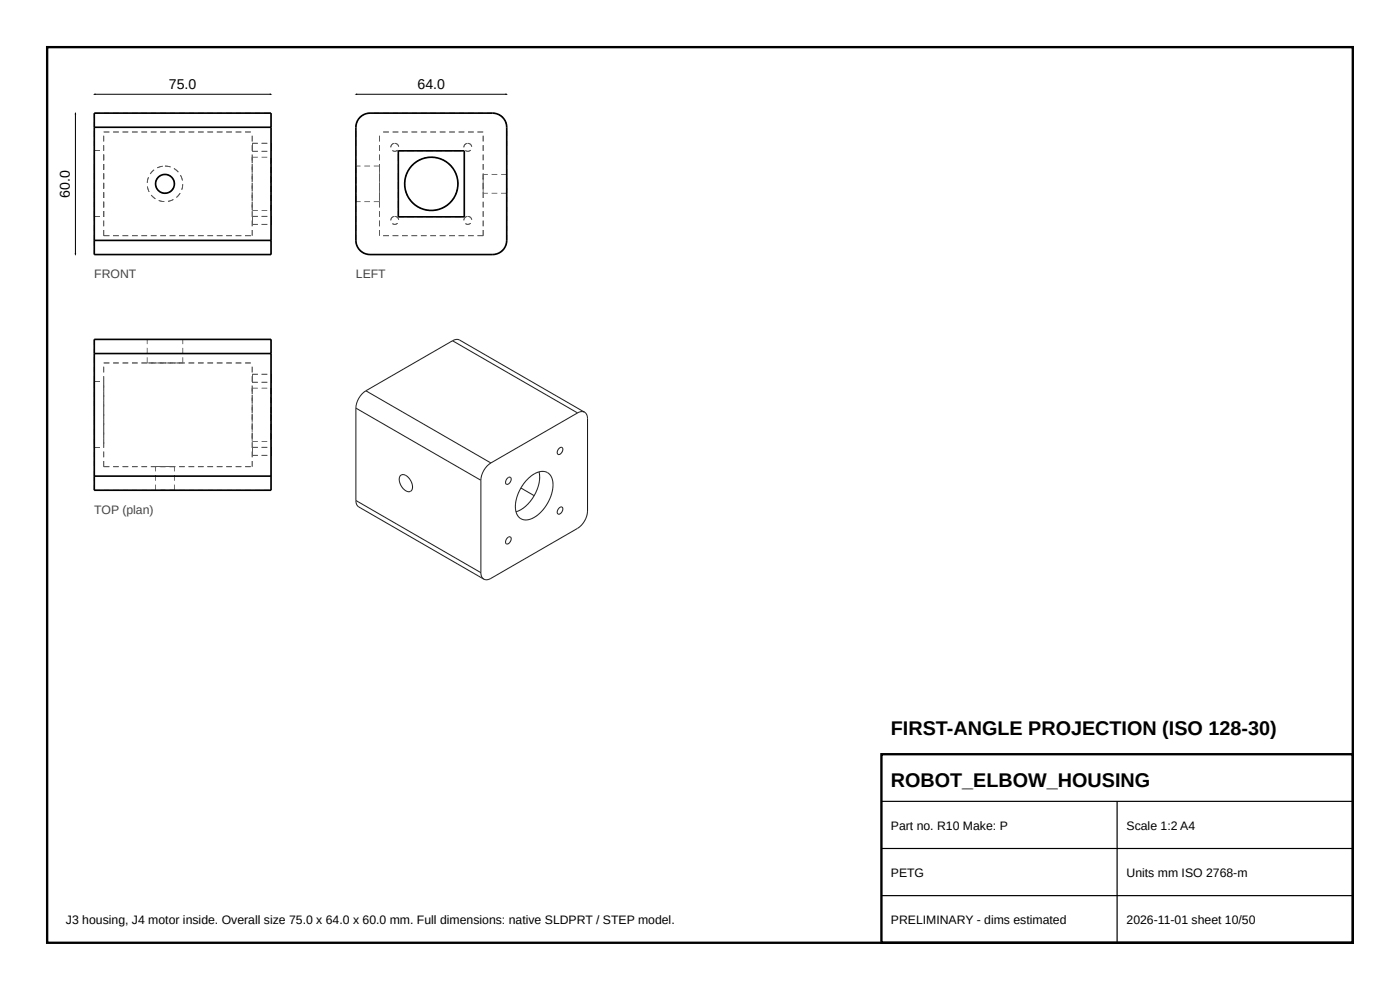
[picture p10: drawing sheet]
<svg xmlns="http://www.w3.org/2000/svg" width="297mm" height="210mm" viewBox="0 0 297 210" stroke-linecap="round" stroke-linejoin="round" font-family="sans-serif">
<path d="M10 10h277v190h-277zM187 160h100v40h-100z" fill="none" stroke="#000" stroke-width=".5"/>
<path d="M187 170h100M187 180h100M237 170v30M187 190h100" fill="none" stroke="#000" stroke-width=".25"/>
<g fill="#555">
<path d="M20 45.9h1.2v.2h-1.2z"/>
<path d="M20 31.9h1.2v.2h-1.2z"/>
<path d="M57.4 45.9h.2v1.2h-.2z"/>
<path d="M57.4 46.4h.2v1.2h-.2z"/>
<path d="M57.4 30.4h.2v1.2h-.2z"/>
<path d="M57.4 30.9h.2v1.2h-.2z"/>
<path d="M53.4 45.9h.2v1.2h-.2z"/>
<path d="M53.4 46.4h.2v1.2h-.2z"/>
<path d="M53.4 30.4h.2v1.2h-.2z"/>
<path d="M53.4 30.9h.2v1.2h-.2z"/>
<path d="M19.9 51h.2v1.2h-.2zM19.9 53h.2v1h-.2z"/>
<path d="M19.9 25.8h.2v1.2h-.2zM19.9 24h.2v1h-.2z"/>
<path d="M19.9 49.8h.2v1.2h-.2zM19.9 47.8h.2v1.2h-.2zM19.9 45.8h.2v1.2h-.2zM19.9 43.8h.2v1.2h-.2zM19.9 41.8h.2v1.2h-.2zM19.9 39.8h.2v1.2h-.2zM19.9 37.8h.2v1.2h-.2zM19.9 35.8h.2v1.2h-.2zM19.9 33.8h.2v1.2h-.2zM19.9 31.8h.2v1.2h-.2zM19.9 29.8h.2v1.2h-.2zM19.9 27.8h.2v1.2h-.2z"/>
<path d="M19.9 44.8h.2v1.2h-.2zM19.9 42.8h.2v1.2h-.2zM19.9 40.8h.2v1.2h-.2zM19.9 38.8h.2v1.2h-.2zM19.9 36.8h.2v1.2h-.2zM19.9 34.8h.2v1.2h-.2zM19.9 32.8h.2v1.2h-.2z"/>
<path d="M19.9 44.8h.2v1.2h-.2zM19.9 42.8h.2v1.2h-.2zM19.9 40.8h.2v1.2h-.2zM19.9 38.8h.2v1.2h-.2zM19.9 36.8h.2v1.2h-.2zM19.9 34.8h.2v1.2h-.2zM19.9 32.8h.2v1.2h-.2z"/>
<path d="M20 53.9h1.2v.2h-1.2zM22 53.9h1.2v.2h-1.2zM24 53.9h1.2v.2h-1.2zM26 53.9h1.2v.2h-1.2zM28 53.9h1.2v.2h-1.2zM30 53.9h1.2v.2h-1.2zM32 53.9h1.2v.2h-1.2zM34 53.9h1.2v.2h-1.2zM36 53.9h1.2v.2h-1.2zM38 53.9h1.2v.2h-1.2zM40 53.9h1.2v.2h-1.2zM42 53.9h1.2v.2h-1.2zM44 53.9h1.2v.2h-1.2zM46 53.9h1.2v.2h-1.2zM48 53.9h1.2v.2h-1.2zM50 53.9h1.2v.2h-1.2zM52 53.9h1.2v.2h-1.2zM54 53.9h1.2v.2h-1.2zM56 53.9h1.2v.2h-1.2z"/>
<path d="M20 23.9h1.2v.2h-1.2zM22 23.9h1.2v.2h-1.2zM24 23.9h1.2v.2h-1.2zM26 23.9h1.2v.2h-1.2zM28 23.9h1.2v.2h-1.2zM30 23.9h1.2v.2h-1.2zM32 23.9h1.2v.2h-1.2zM34 23.9h1.2v.2h-1.2zM36 23.9h1.2v.2h-1.2zM38 23.9h1.2v.2h-1.2zM40 23.9h1.2v.2h-1.2zM42 23.9h1.2v.2h-1.2zM44 23.9h1.2v.2h-1.2zM46 23.9h1.2v.2h-1.2zM48 23.9h1.2v.2h-1.2zM50 23.9h1.2v.2h-1.2zM52 23.9h1.2v.2h-1.2zM54 23.9h1.2v.2h-1.2zM56 23.9h1.2v.2h-1.2z"/>
<path d="M57.4 51h.2v1.2h-.2zM57.4 53h.2v1h-.2z"/>
<path d="M57.4 25.8h.2v1.2h-.2zM57.4 24h.2v1h-.2z"/>
<path d="M57.4 49.8h.2v1.2h-.2zM57.4 47.8h.2v1.2h-.2zM57.4 45.8h.2v1.2h-.2zM57.4 43.8h.2v1.2h-.2zM57.4 41.8h.2v1.2h-.2zM57.4 39.8h.2v1.2h-.2zM57.4 37.8h.2v1.2h-.2zM57.4 35.8h.2v1.2h-.2zM57.4 33.8h.2v1.2h-.2zM57.4 31.8h.2v1.2h-.2zM57.4 29.8h.2v1.2h-.2zM57.4 27.8h.2v1.2h-.2z"/>
<path d="M35 35.1l1.2 .2-.1 .2-.6-.2h-.5zM36.9 35.7l1 .7-.1 .2-.3-.5-.6-.3zM38.2 37.2l.2-.1 .4 1.2h-.2v-.4zM38.7 39.1h.2l-.3 1.2-.1-.1 .2-.7zM38.1 40.9l.2 .2-.8 .9-.1-.2 .5-.3zM35.6 42.6h.5l.6-.4 .1 .2-1.1 .4zM33.7 42.4l.8 .3h.4l-.1 .2-.9-.2-.2-.1zM32 41.4l.1-.1 .4 .6 .5 .2-.1 .2zM31.2 39.6h.2v.5l.3 .6-.1 .1zM31.4 37.6h.2l-.2 .3-.1 .9h-.1zM32.1 36.5l.5-.5 .1 .1-.6 .4-.2 .5-.1-.2zM33.3 35.5l1.2-.3v.1l-.6 .1-.5 .3z"/>
<path d="M21.9 44.8h.2v1.2h-.2zM21.9 42.8h.2v1.2h-.2zM21.9 40.8h.2v1.2h-.2zM21.9 38.8h.2v1.2h-.2zM21.9 36.8h.2v1.2h-.2zM21.9 34.8h.2v1.2h-.2zM21.9 32.8h.2v1.2h-.2z"/>
<path d="M21.9 44.8h.2v1.2h-.2zM21.9 42.8h.2v1.2h-.2zM21.9 40.8h.2v1.2h-.2zM21.9 38.8h.2v1.2h-.2zM21.9 36.8h.2v1.2h-.2zM21.9 34.8h.2v1.2h-.2zM21.9 32.8h.2v1.2h-.2z"/>
<path d="M57.4 33.3h.2v1.2h-.2zM57.4 35.3h.2v1.2h-.2zM57.4 37.3h.2v1.2h-.2zM57.4 39.3h.2v1.2h-.2zM57.4 41.3h.2v1.2h-.2zM57.4 43.3h.2v1.2h-.2z"/>
<path d="M57.4 43.4h.2v1.2h-.2zM57.4 41.4h.2v1.2h-.2zM57.4 39.4h.2v1.2h-.2zM57.4 37.4h.2v1.2h-.2zM57.4 35.4h.2v1.2h-.2zM57.4 33.4h.2v1.2h-.2z"/>
<path d="M35 36.9l1.2 .4-.1 .1-.3-.2-.8-.1zM36.6 38l.2-.1 .1 .3 .2 .9h-.2l.1-.5zM36.7 39.8l.2 .1-.2 .3-.6 .6-.1-.2 .4-.2zM34.2 40.7l.4 .3 .7-.1v.2l-1.1-.2h-.1zM32.9 39.2h.2l.1 .6 .4 .4-.2 .1zM33.5 37.5l.2-.1 .1 .1-.5 .4-.1 .5h-.2zM34.4 37l.6-.1v.2l-.4-.1-.1 .2z"/>
<path d="M35 35.1l1.2 .2-.1 .2-.6-.2h-.5zM36.9 35.7l1 .7-.1 .2-.3-.5-.6-.3zM38.2 37.2l.2-.1 .4 1.2h-.2v-.4zM38.7 39.1h.2l-.3 1.2-.1-.1 .2-.7zM38.1 40.9l.2 .2-.8 .9-.1-.2 .5-.3zM35.6 42.6h.5l.6-.4 .1 .2-1.1 .4zM33.7 42.4l.8 .3h.4l-.1 .2-.9-.2-.2-.1zM32 41.4l.1-.1 .4 .6 .5 .2-.1 .2zM31.2 39.6h.2v.5l.3 .6-.1 .1zM31.4 37.6h.2l-.2 .3-.1 .9h-.1zM32.1 36.5l.5-.5 .1 .1-.6 .4-.2 .5-.1-.2zM33.3 35.5l1.2-.3v.1l-.6 .1-.5 .3z"/>
<path d="M21.9 48.8h.2v1.2h-.2zM21.9 46.8h.2v1.2h-.2zM21.9 44.8h.2v1.2h-.2zM21.9 42.8h.2v1.2h-.2zM21.9 40.8h.2v1.2h-.2zM21.9 38.8h.2v1.2h-.2zM21.9 36.8h.2v1.2h-.2zM21.9 34.8h.2v1.2h-.2zM21.9 32.8h.2v1.2h-.2zM21.9 30.8h.2v1.2h-.2zM21.9 28.8h.2v1.2h-.2z"/>
<path d="M21.9 48.8h.2v1.2h-.2zM21.9 46.8h.2v1.2h-.2zM21.9 44.8h.2v1.2h-.2zM21.9 42.8h.2v1.2h-.2zM21.9 40.8h.2v1.2h-.2zM21.9 38.8h.2v1.2h-.2zM21.9 36.8h.2v1.2h-.2zM21.9 34.8h.2v1.2h-.2zM21.9 32.8h.2v1.2h-.2zM21.9 30.8h.2v1.2h-.2zM21.9 28.8h.2v1.2h-.2z"/>
<path d="M53.5 45.8h1.2v.2h-1.2zM55.5 45.8h1.2v.2h-1.2z"/>
<path d="M53.5 30.3h1.2v.2h-1.2zM55.5 30.3h1.2v.2h-1.2z"/>
<path d="M53.5 33.3h1.2v.1h-1.2zM55.5 33.3h1.2v.1h-1.2z"/>
<path d="M53.4 33.3h.2v1.2h-.2zM53.4 35.3h.2v1.2h-.2zM53.4 37.3h.2v1.2h-.2zM53.4 39.3h.2v1.2h-.2zM53.4 41.3h.2v1.2h-.2zM53.4 43.3h.2v1.2h-.2z"/>
<path d="M53.4 43.4h.2v1.2h-.2zM53.4 41.4h.2v1.2h-.2zM53.4 39.4h.2v1.2h-.2zM53.4 37.4h.2v1.2h-.2zM53.4 35.4h.2v1.2h-.2zM53.4 33.4h.2v1.2h-.2z"/>
<path d="M53.5 45.8h1.2v.2h-1.2zM55.5 45.8h1.2v.2h-1.2z"/>
<path d="M53.5 30.3h1.2v.2h-1.2zM55.5 30.3h1.2v.2h-1.2z"/>
<path d="M22 49.9h1.2v.2h-1.2zM24 49.9h1.2v.2h-1.2zM26 49.9h1.2v.2h-1.2zM28 49.9h1.2v.2h-1.2zM30 49.9h1.2v.2h-1.2zM32 49.9h1.2v.2h-1.2zM34 49.9h1.2v.2h-1.2zM36 49.9h1.2v.2h-1.2zM38 49.9h1.2v.2h-1.2zM40 49.9h1.2v.2h-1.2zM42 49.9h1.2v.2h-1.2zM44 49.9h1.2v.2h-1.2zM46 49.9h1.2v.2h-1.2zM48 49.9h1.2v.2h-1.2zM50 49.9h1.2v.2h-1.2zM52 49.9h1.2v.2h-1.2z"/>
<path d="M53.4 48.8h.2v1.2h-.2zM53.4 46.8h.2v1.2h-.2zM53.4 44.8h.2v1.2h-.2zM53.4 42.8h.2v1.2h-.2zM53.4 40.8h.2v1.2h-.2zM53.4 38.8h.2v1.2h-.2zM53.4 36.8h.2v1.2h-.2zM53.4 34.8h.2v1.2h-.2zM53.4 32.8h.2v1.2h-.2zM53.4 30.8h.2v1.2h-.2zM53.4 28.8h.2v1.2h-.2z"/>
<path d="M22 27.9h1.2v.2h-1.2zM24 27.9h1.2v.2h-1.2zM26 27.9h1.2v.2h-1.2zM28 27.9h1.2v.2h-1.2zM30 27.9h1.2v.2h-1.2zM32 27.9h1.2v.2h-1.2zM34 27.9h1.2v.2h-1.2zM36 27.9h1.2v.2h-1.2zM38 27.9h1.2v.2h-1.2zM40 27.9h1.2v.2h-1.2zM42 27.9h1.2v.2h-1.2zM44 27.9h1.2v.2h-1.2zM46 27.9h1.2v.2h-1.2zM48 27.9h1.2v.2h-1.2zM50 27.9h1.2v.2h-1.2zM52 27.9h1.2v.2h-1.2z"/>
<path d="M22 49.9h1.2v.2h-1.2zM24 49.9h1.2v.2h-1.2zM26 49.9h1.2v.2h-1.2zM28 49.9h1.2v.2h-1.2zM30 49.9h1.2v.2h-1.2zM32 49.9h1.2v.2h-1.2zM34 49.9h1.2v.2h-1.2zM36 49.9h1.2v.2h-1.2zM38 49.9h1.2v.2h-1.2zM40 49.9h1.2v.2h-1.2zM42 49.9h1.2v.2h-1.2zM44 49.9h1.2v.2h-1.2zM46 49.9h1.2v.2h-1.2zM48 49.9h1.2v.2h-1.2zM50 49.9h1.2v.2h-1.2zM52 49.9h1.2v.2h-1.2z"/>
<path d="M53.4 48.8h.2v1.2h-.2zM53.4 46.8h.2v1.2h-.2zM53.4 44.8h.2v1.2h-.2zM53.4 42.8h.2v1.2h-.2zM53.4 40.8h.2v1.2h-.2zM53.4 38.8h.2v1.2h-.2zM53.4 36.8h.2v1.2h-.2zM53.4 34.8h.2v1.2h-.2zM53.4 32.8h.2v1.2h-.2zM53.4 30.8h.2v1.2h-.2zM53.4 28.8h.2v1.2h-.2z"/>
<path d="M22 27.9h1.2v.2h-1.2zM24 27.9h1.2v.2h-1.2zM26 27.9h1.2v.2h-1.2zM28 27.9h1.2v.2h-1.2zM30 27.9h1.2v.2h-1.2zM32 27.9h1.2v.2h-1.2zM34 27.9h1.2v.2h-1.2zM36 27.9h1.2v.2h-1.2zM38 27.9h1.2v.2h-1.2zM40 27.9h1.2v.2h-1.2zM42 27.9h1.2v.2h-1.2zM44 27.9h1.2v.2h-1.2zM46 27.9h1.2v.2h-1.2zM48 27.9h1.2v.2h-1.2zM50 27.9h1.2v.2h-1.2zM52 27.9h1.2v.2h-1.2z"/>
<path d="M53.5 47.5h1.2v.2h-1.2zM55.5 47.5h1.2v.2h-1.2z"/>
<path d="M53.5 32h1.2v.2h-1.2zM55.5 32h1.2v.2h-1.2z"/>
<path d="M53.5 44.6h1.2v.1h-1.2zM55.5 44.6h1.2v.1h-1.2z"/>
<path d="M53.5 47.5h1.2v.2h-1.2zM55.5 47.5h1.2v.2h-1.2z"/>
<path d="M53.5 32h1.2v.2h-1.2zM55.5 32h1.2v.2h-1.2z"/>
</g>
<g fill="none" stroke="#000" stroke-width=".35">
<path d="M20 27v-3h37.5v3M20 27v24M20 27h37.5M57.5 27v24M20 51v3h37.5v-3M20 51h37.5"/>
<circle cx="35" cy="39" r="2"/>
</g>
<g fill="#555">
<path d="M35 103.9h1.2v.2h-1.2z"/>
<path d="M33 103.9h1.2v.2h-1.2z"/>
<path d="M20 80.9h1.2v.2h-1.2z"/>
<path d="M20 94.9h1.2v.2h-1.2z"/>
<path d="M57.4 80.2h.2v.9h-.2z"/>
<path d="M57.4 79.9h.2v1.2h-.2z"/>
<path d="M57.4 79.4h.2v.8h-.2z"/>
<path d="M57.4 95.7h.2v.9h-.2z"/>
<path d="M57.4 95.4h.2v1.2h-.2z"/>
<path d="M57.4 94.9h.2v.8h-.2z"/>
<path d="M35 98.9h1.2v.2h-1.2z"/>
<path d="M33 98.9h1.2v.2h-1.2z"/>
<path d="M53.4 80.2h.2v.9h-.2z"/>
<path d="M53.4 79.9h.2v1.2h-.2z"/>
<path d="M53.4 79.4h.2v.8h-.2z"/>
<path d="M53.4 95.7h.2v.9h-.2z"/>
<path d="M53.4 95.4h.2v1.2h-.2z"/>
<path d="M53.4 94.9h.2v.8h-.2z"/>
<path d="M19.9 102.8h.2v1.2h-.2zM19.9 101h.2v1h-.2z"/>
<path d="M19.9 99.8h.2v1.2h-.2zM19.9 97.8h.2v1.2h-.2zM19.9 95.8h.2v1.2h-.2zM19.9 93.8h.2v1.2h-.2zM19.9 91.8h.2v1.2h-.2zM19.9 89.8h.2v1.2h-.2zM19.9 87.8h.2v1.2h-.2zM19.9 85.8h.2v1.2h-.2zM19.9 83.8h.2v1.2h-.2zM19.9 81.8h.2v1.2h-.2zM19.9 79.8h.2v1.2h-.2zM19.9 77.8h.2v1.2h-.2zM19.9 75.8h.2v1.2h-.2z"/>
<path d="M19.9 72h.2v1.2h-.2zM19.9 74h.2v1h-.2z"/>
<path d="M19.9 81h.2v1.2h-.2zM19.9 83h.2v1.2h-.2zM19.9 85h.2v1.2h-.2zM19.9 87h.2v1.2h-.2zM19.9 89h.2v1.2h-.2zM19.9 91h.2v1.2h-.2zM19.9 93h.2v1.2h-.2z"/>
<path d="M19.9 81h.2v1.2h-.2zM19.9 83h.2v1.2h-.2zM19.9 85h.2v1.2h-.2zM19.9 87h.2v1.2h-.2zM19.9 89h.2v1.2h-.2zM19.9 91h.2v1.2h-.2zM19.9 93h.2v1.2h-.2z"/>
<path d="M20 103.9h1.2v.2h-1.2zM22 103.9h1.2v.2h-1.2zM24 103.9h1.2v.2h-1.2zM26 103.9h1.2v.2h-1.2zM28 103.9h1.2v.2h-1.2zM30 103.9h1.2v.2h-1.2zM32 103.9h1.2v.2h-1.2zM34 103.9h1.2v.2h-1.2zM36 103.9h1.2v.2h-1.2zM38 103.9h1.2v.2h-1.2zM40 103.9h1.2v.2h-1.2zM42 103.9h1.2v.2h-1.2zM44 103.9h1.2v.2h-1.2zM46 103.9h1.2v.2h-1.2zM48 103.9h1.2v.2h-1.2zM50 103.9h1.2v.2h-1.2zM52 103.9h1.2v.2h-1.2zM54 103.9h1.2v.2h-1.2zM56 103.9h1.2v.2h-1.2z"/>
<path d="M35.8 103.9h1.2v.2h-1.2zM33.8 103.9h1.2v.2h-1.2z"/>
<path d="M57.4 102.8h.2v1.2h-.2zM57.4 101h.2v1h-.2z"/>
<path d="M57.4 99.8h.2v1.2h-.2zM57.4 97.8h.2v1.2h-.2zM57.4 95.8h.2v1.2h-.2zM57.4 93.8h.2v1.2h-.2zM57.4 91.8h.2v1.2h-.2zM57.4 89.8h.2v1.2h-.2zM57.4 87.8h.2v1.2h-.2zM57.4 85.8h.2v1.2h-.2zM57.4 83.8h.2v1.2h-.2zM57.4 81.8h.2v1.2h-.2zM57.4 79.8h.2v1.2h-.2zM57.4 77.8h.2v1.2h-.2zM57.4 75.8h.2v1.2h-.2z"/>
<path d="M20 71.9h1.2v.2h-1.2zM22 71.9h1.2v.2h-1.2zM24 71.9h1.2v.2h-1.2zM26 71.9h1.2v.2h-1.2zM28 71.9h1.2v.2h-1.2zM30 71.9h1.2v.2h-1.2zM32 71.9h1.2v.2h-1.2zM34 71.9h1.2v.2h-1.2zM36 71.9h1.2v.2h-1.2zM38 71.9h1.2v.2h-1.2zM40 71.9h1.2v.2h-1.2zM42 71.9h1.2v.2h-1.2zM44 71.9h1.2v.2h-1.2zM46 71.9h1.2v.2h-1.2zM48 71.9h1.2v.2h-1.2zM50 71.9h1.2v.2h-1.2zM52 71.9h1.2v.2h-1.2zM54 71.9h1.2v.2h-1.2zM56 71.9h1.2v.2h-1.2z"/>
<path d="M57.4 72h.2v1.2h-.2zM57.4 74h.2v1h-.2z"/>
<path d="M35 71.9h1.2v.2h-1.2zM37 71.9h1.2v.2h-1.2z"/>
<path d="M37.6 71.9h1.2v.2h-1.2zM35.6 71.9h1.2v.2h-1.2zM33.6 71.9h1.2v.2h-1.2zM31.6 71.9h1.2v.2h-1.2z"/>
<path d="M31.2 71.9h1.2v.2h-1.2zM33.2 71.9h1.2v.2h-1.2z"/>
<path d="M21.9 81h.2v1.2h-.2zM21.9 83h.2v1.2h-.2zM21.9 85h.2v1.2h-.2zM21.9 87h.2v1.2h-.2zM21.9 89h.2v1.2h-.2zM21.9 91h.2v1.2h-.2zM21.9 93h.2v1.2h-.2z"/>
<path d="M21.9 81h.2v1.2h-.2zM21.9 83h.2v1.2h-.2zM21.9 85h.2v1.2h-.2zM21.9 87h.2v1.2h-.2zM21.9 89h.2v1.2h-.2zM21.9 91h.2v1.2h-.2zM21.9 93h.2v1.2h-.2z"/>
<path d="M57.4 88h.2v1.2h-.2zM57.4 90h.2v1.2h-.2zM57.4 92h.2v1.2h-.2z"/>
<path d="M57.4 92.4h.2v1.2h-.2zM57.4 90.4h.2v1.2h-.2zM57.4 88.4h.2v1.2h-.2zM57.4 86.4h.2v1.2h-.2zM57.4 84.4h.2v1.2h-.2zM57.4 82.4h.2v1.2h-.2z"/>
<path d="M57.4 82.3h.2v1.2h-.2zM57.4 84.3h.2v1.2h-.2zM57.4 86.3h.2v1.2h-.2z"/>
<path d="M35.8 98.9h1.2v.2h-1.2zM33.8 98.9h1.2v.2h-1.2z"/>
<path d="M35 76.9h1.2v.2h-1.2zM37 76.9h1.2v.2h-1.2z"/>
<path d="M37.6 76.9h1.2v.2h-1.2zM35.6 76.9h1.2v.2h-1.2zM33.6 76.9h1.2v.2h-1.2zM31.6 76.9h1.2v.2h-1.2z"/>
<path d="M31.2 76.9h1.2v.2h-1.2zM33.2 76.9h1.2v.2h-1.2z"/>
<path d="M21.9 97.8h.2v1.2h-.2zM21.9 95.8h.2v1.2h-.2zM21.9 93.8h.2v1.2h-.2zM21.9 91.8h.2v1.2h-.2zM21.9 89.8h.2v1.2h-.2zM21.9 87.8h.2v1.2h-.2zM21.9 85.8h.2v1.2h-.2zM21.9 83.8h.2v1.2h-.2zM21.9 81.8h.2v1.2h-.2zM21.9 79.8h.2v1.2h-.2zM21.9 77.8h.2v1.2h-.2z"/>
<path d="M21.9 97.8h.2v1.2h-.2zM21.9 95.8h.2v1.2h-.2zM21.9 93.8h.2v1.2h-.2zM21.9 91.8h.2v1.2h-.2zM21.9 89.8h.2v1.2h-.2zM21.9 87.8h.2v1.2h-.2zM21.9 85.8h.2v1.2h-.2zM21.9 83.8h.2v1.2h-.2zM21.9 81.8h.2v1.2h-.2zM21.9 79.8h.2v1.2h-.2zM21.9 77.8h.2v1.2h-.2z"/>
<path d="M53.4 88h.2v1.2h-.2zM53.4 90h.2v1.2h-.2zM53.4 92h.2v1.2h-.2z"/>
<path d="M53.4 92.4h.2v1.2h-.2zM53.4 90.4h.2v1.2h-.2zM53.4 88.4h.2v1.2h-.2zM53.4 86.4h.2v1.2h-.2zM53.4 84.4h.2v1.2h-.2zM53.4 82.4h.2v1.2h-.2z"/>
<path d="M53.4 82.3h.2v1.2h-.2zM53.4 84.3h.2v1.2h-.2zM53.4 86.3h.2v1.2h-.2z"/>
<path d="M22 98.9h1.2v.2h-1.2zM24 98.9h1.2v.2h-1.2zM26 98.9h1.2v.2h-1.2zM28 98.9h1.2v.2h-1.2zM30 98.9h1.2v.2h-1.2zM32 98.9h1.2v.2h-1.2zM34 98.9h1.2v.2h-1.2zM36 98.9h1.2v.2h-1.2zM38 98.9h1.2v.2h-1.2zM40 98.9h1.2v.2h-1.2zM42 98.9h1.2v.2h-1.2zM44 98.9h1.2v.2h-1.2zM46 98.9h1.2v.2h-1.2zM48 98.9h1.2v.2h-1.2zM50 98.9h1.2v.2h-1.2zM52 98.9h1.2v.2h-1.2z"/>
<path d="M22 98.9h1.2v.2h-1.2zM24 98.9h1.2v.2h-1.2zM26 98.9h1.2v.2h-1.2zM28 98.9h1.2v.2h-1.2zM30 98.9h1.2v.2h-1.2zM32 98.9h1.2v.2h-1.2zM34 98.9h1.2v.2h-1.2zM36 98.9h1.2v.2h-1.2zM38 98.9h1.2v.2h-1.2zM40 98.9h1.2v.2h-1.2zM42 98.9h1.2v.2h-1.2zM44 98.9h1.2v.2h-1.2zM46 98.9h1.2v.2h-1.2zM48 98.9h1.2v.2h-1.2zM50 98.9h1.2v.2h-1.2zM52 98.9h1.2v.2h-1.2z"/>
<path d="M22 76.9h1.2v.2h-1.2zM24 76.9h1.2v.2h-1.2zM26 76.9h1.2v.2h-1.2zM28 76.9h1.2v.2h-1.2zM30 76.9h1.2v.2h-1.2zM32 76.9h1.2v.2h-1.2zM34 76.9h1.2v.2h-1.2zM36 76.9h1.2v.2h-1.2zM38 76.9h1.2v.2h-1.2zM40 76.9h1.2v.2h-1.2zM42 76.9h1.2v.2h-1.2zM44 76.9h1.2v.2h-1.2zM46 76.9h1.2v.2h-1.2zM48 76.9h1.2v.2h-1.2zM50 76.9h1.2v.2h-1.2zM52 76.9h1.2v.2h-1.2z"/>
<path d="M22 76.9h1.2v.2h-1.2zM24 76.9h1.2v.2h-1.2zM26 76.9h1.2v.2h-1.2zM28 76.9h1.2v.2h-1.2zM30 76.9h1.2v.2h-1.2zM32 76.9h1.2v.2h-1.2zM34 76.9h1.2v.2h-1.2zM36 76.9h1.2v.2h-1.2zM38 76.9h1.2v.2h-1.2zM40 76.9h1.2v.2h-1.2zM42 76.9h1.2v.2h-1.2zM44 76.9h1.2v.2h-1.2zM46 76.9h1.2v.2h-1.2zM48 76.9h1.2v.2h-1.2zM50 76.9h1.2v.2h-1.2zM52 76.9h1.2v.2h-1.2z"/>
<path d="M53.4 97.8h.2v1.2h-.2zM53.4 95.8h.2v1.2h-.2zM53.4 93.8h.2v1.2h-.2zM53.4 91.8h.2v1.2h-.2zM53.4 89.8h.2v1.2h-.2zM53.4 87.8h.2v1.2h-.2zM53.4 85.8h.2v1.2h-.2zM53.4 83.8h.2v1.2h-.2zM53.4 81.8h.2v1.2h-.2zM53.4 79.8h.2v1.2h-.2zM53.4 77.8h.2v1.2h-.2z"/>
<path d="M53.4 97.8h.2v1.2h-.2zM53.4 95.8h.2v1.2h-.2zM53.4 93.8h.2v1.2h-.2zM53.4 91.8h.2v1.2h-.2zM53.4 89.8h.2v1.2h-.2zM53.4 87.8h.2v1.2h-.2zM53.4 85.8h.2v1.2h-.2zM53.4 83.8h.2v1.2h-.2zM53.4 81.8h.2v1.2h-.2zM53.4 79.8h.2v1.2h-.2zM53.4 77.8h.2v1.2h-.2z"/>
<path d="M36.9 102.8h.2v1.2h-.2zM36.9 100.8h.2v1.2h-.2zM36.9 99h.2v1h-.2z"/>
<path d="M32.9 102.8h.2v1.2h-.2zM32.9 100.8h.2v1.2h-.2zM32.9 99h.2v1h-.2z"/>
<path d="M38.7 75.8h.2v1.2h-.2zM38.7 73.8h.2v1.2h-.2zM38.7 72h.2v1h-.2z"/>
<path d="M31.1 75.8h.2v1.2h-.2zM31.1 73.8h.2v1.2h-.2zM31.1 72h.2v1h-.2z"/>
<path d="M53.5 81h1.2v.2h-1.2zM55.5 81h1.2v.2h-1.2z"/>
<path d="M53.5 79.3h1.2v.2h-1.2zM55.5 79.3h1.2v.2h-1.2z"/>
<path d="M53.5 81h1.2v.2h-1.2zM55.5 81h1.2v.2h-1.2z"/>
<path d="M53.5 79.3h1.2v.2h-1.2zM55.5 79.3h1.2v.2h-1.2z"/>
<path d="M53.5 93.6h1.2v.1h-1.2zM55.5 93.6h1.2v.1h-1.2z"/>
<path d="M53.5 82.3h1.2v.1h-1.2zM55.5 82.3h1.2v.1h-1.2z"/>
<path d="M53.5 96.5h1.2v.2h-1.2zM55.5 96.5h1.2v.2h-1.2z"/>
<path d="M53.5 94.8h1.2v.2h-1.2zM55.5 94.8h1.2v.2h-1.2z"/>
<path d="M53.5 96.5h1.2v.2h-1.2zM55.5 96.5h1.2v.2h-1.2z"/>
<path d="M53.5 94.8h1.2v.2h-1.2zM55.5 94.8h1.2v.2h-1.2z"/>
</g>
<path d="M20 75v-3h37.5v3M20 75v26M20 75h37.5M57.5 75v26M20 101v3h37.5v-3M20 101h37.5" fill="none" stroke="#000" stroke-width=".35"/>
<g fill="#555">
<path d="M107.4 49.8h.2v1.2h-.2zM107.4 47.8h.2v1.2h-.2zM107.4 45.8h.2v1.2h-.2zM107.4 43.8h.2v1.2h-.2zM107.4 41.8h.2v1.2h-.2zM107.4 39.8h.2v1.2h-.2zM107.4 37.8h.2v1.2h-.2zM107.4 35.8h.2v1.2h-.2zM107.4 33.8h.2v1.2h-.2zM107.4 31.8h.2v1.2h-.2zM107.4 29.8h.2v1.2h-.2zM107.4 27.8h.2v1.2h-.2z"/>
<path d="M107.4 37h.2v1.2h-.2zM107.4 39h.2v1.2h-.2z"/>
<path d="M107.4 39.8h.2v1.2h-.2zM107.4 37.8h.2v1.2h-.2z"/>
<path d="M107.4 51h.2l-.3 1.2-.1-.1 .3-.6zM105.9 53.5l.4-.1 .5-.6 .1 .1-.6 .6-.3 .2zM104.5 53.9l.5 .1 .2-.2v.2l-.7 .1z"/>
<path d="M107.2 25.9l.1-.1 .1 .2 .2 1h-.2l.1-.5zM106 24.3l.9 .8-.1 .1-.5-.6-.4-.1zM104.5 23.9l.7 .1v.2l-.2-.2-.5 .1z"/>
<path d="M103.3 53.9h1.2v.2h-1.2zM101.3 53.9h1.2v.2h-1.2zM99.3 53.9h1.2v.2h-1.2zM97.3 53.9h1.2v.2h-1.2zM95.3 53.9h1.2v.2h-1.2zM93.3 53.9h1.2v.2h-1.2zM91.3 53.9h1.2v.2h-1.2zM89.3 53.9h1.2v.2h-1.2zM87.3 53.9h1.2v.2h-1.2zM85.3 53.9h1.2v.2h-1.2zM83.3 53.9h1.2v.2h-1.2zM81.3 53.9h1.2v.2h-1.2zM79.3 53.9h1.2v.2h-1.2z"/>
<path d="M103.3 23.9h1.2v.2h-1.2zM101.3 23.9h1.2v.2h-1.2zM99.3 23.9h1.2v.2h-1.2zM97.3 23.9h1.2v.2h-1.2zM95.3 23.9h1.2v.2h-1.2zM93.3 23.9h1.2v.2h-1.2zM91.3 23.9h1.2v.2h-1.2zM89.3 23.9h1.2v.2h-1.2zM87.3 23.9h1.2v.2h-1.2zM85.3 23.9h1.2v.2h-1.2zM83.3 23.9h1.2v.2h-1.2zM81.3 23.9h1.2v.2h-1.2zM79.3 23.9h1.2v.2h-1.2z"/>
<path d="M75.4 51h.2l-.1 .5 .3 .6-.1 .1zM76.1 52.9l.1-.1 .5 .6 .4 .1-.1 .2zM77.8 53.8l.2 .2 .5-.1v.2l-.7-.1z"/>
<path d="M75.7 25.8l.1 .1-.3 .6 .1 .5h-.2zM76.3 24.8l.7-.5 .1 .2-.4 .1-.5 .6-.1-.1zM77.8 24l.7-.1v.2l-.5-.1-.2 .2z"/>
<path d="M75.4 49.8h.2v1.2h-.2zM75.4 47.8h.2v1.2h-.2zM75.4 45.8h.2v1.2h-.2zM75.4 43.8h.2v1.2h-.2zM75.4 41.8h.2v1.2h-.2zM75.4 39.8h.2v1.2h-.2zM75.4 37.8h.2v1.2h-.2zM75.4 35.8h.2v1.2h-.2zM75.4 33.8h.2v1.2h-.2zM75.4 31.8h.2v1.2h-.2zM75.4 29.8h.2v1.2h-.2zM75.4 27.8h.2v1.2h-.2z"/>
<path d="M75.4 35.2h.2v1.2h-.2zM75.4 37.2h.2v1.2h-.2zM75.4 39.2h.2v1.2h-.2zM75.4 41.2h.2v1.2h-.2z"/>
<path d="M75.4 41.6h.2v1.2h-.2zM75.4 39.6h.2v1.2h-.2zM75.4 37.6h.2v1.2h-.2zM75.4 35.6h.2v1.2h-.2z"/>
<path d="M84.5 45.9h1.2v.2h-1.2zM86.5 45.9h1.2v.2h-1.2zM88.5 45.9h1.2v.2h-1.2zM90.5 45.9h1.2v.2h-1.2zM92.5 45.9h1.2v.2h-1.2zM94.5 45.9h1.2v.2h-1.2zM96.5 45.9h1.2v.2h-1.2z"/>
<path d="M84.4 44.8h.2v1.2h-.2zM84.4 42.8h.2v1.2h-.2zM84.4 40.8h.2v1.2h-.2zM84.4 38.8h.2v1.2h-.2zM84.4 36.8h.2v1.2h-.2zM84.4 34.8h.2v1.2h-.2zM84.4 32.8h.2v1.2h-.2z"/>
<path d="M84.5 31.9h1.2v.2h-1.2zM86.5 31.9h1.2v.2h-1.2zM88.5 31.9h1.2v.2h-1.2zM90.5 31.9h1.2v.2h-1.2zM92.5 31.9h1.2v.2h-1.2zM94.5 31.9h1.2v.2h-1.2zM96.5 31.9h1.2v.2h-1.2z"/>
<path d="M98.4 44.8h.2v1.2h-.2zM98.4 42.8h.2v1.2h-.2zM98.4 40.8h.2v1.2h-.2zM98.4 38.8h.2v1.2h-.2zM98.4 36.8h.2v1.2h-.2zM98.4 34.8h.2v1.2h-.2zM98.4 32.8h.2v1.2h-.2z"/>
<path d="M83.8 45.8a.92 .92 0 0 1 .9 .8h-.2v-.2l-.3-.4h-.5zM83.3 47.4l.3 .2 .5-.1 .2-.2 .1 .1a.92 .92 0 0 1-1.2 .1zM83 46.2l.6-.4v.2l-.1-.1-.4 .3-.1 .5h-.2z"/>
<path d="M83.8 30.3a.92 .92 0 0 1 .9 .8h-.2v-.2l-.3-.4h-.5zM83.3 31.9l.3 .2 .5-.1 .2-.2 .1 .1a.92 .92 0 0 1-1.2 .1zM83 30.7l.6-.4v.2l-.1-.1-.4 .3-.1 .5h-.2z"/>
<path d="M91.5 33.3l1.2 .1v.2l-.5-.2h-.7zM93.5 33.6l1.1 .6-.1 .1-.4-.3-.7-.2zM95.2 34.6l.9 .9-.2 .1-.2-.4-.6-.4zM96.4 36.3l.1-.1 .5 1.1-.2 .1-.1-.5zM97 38.2h.2v1.1h-.2l.1-.5zM96.9 40.1l.2 .1-.3 1.1-.2-.1 .3-.4zM96.2 41.9l.2 .2-.8 .9-.1-.1 .4-.3zM93.9 44l.5-.1 .5-.5 .1 .1-1 .7zM92 44.5l.5 .1 .7-.3v.2l-1.2 .2zM90.1 44.4l.4 .2 .7-.1v.2l-1.2-.2zM88.3 43.5l.3 .4 .7 .2v.2l-1.1-.6zM86.8 42.3l.1-.2 .2 .5 .6 .4-.1 .2zM85.9 40.4h.2v.4l.4 .7-.1 .1zM85.8 38.4h.2l-.1 .4 .1 .8h-.2zM86.4 36.5h.1l-.2 .4-.2 .7h-.2zM87.3 35.1l.3-.3 .1 .2-.4 .2-.4 .7-.1-.1zM88.2 34.3l1-.6 .1 .2-.4 .1-.6 .5zM90 33.5l1.2-.2v.2l-.4-.1-.7 .2z"/>
<path d="M99.3 45.8a.92 .92 0 0 1 .9 .8h-.2v-.2l-.3-.4h-.5zM98.8 47.4l.3 .2 .5-.1 .2-.2 .1 .1a.92 .92 0 0 1-1.2 .1zM98.5 46.2l.6-.4v.2l-.1-.1-.4 .3-.1 .5h-.2z"/>
<path d="M99.3 30.3a.92 .92 0 0 1 .9 .8h-.2v-.2l-.3-.4h-.5zM98.8 31.9l.3 .2 .5-.1 .2-.2 .1 .1a.92 .92 0 0 1-1.2 .1zM98.5 30.7l.6-.4v.2l-.1-.1-.4 .3-.1 .5h-.2z"/>
<path d="M102.4 37h.2v1.2h-.2zM102.4 39h.2v1.2h-.2z"/>
<path d="M102.4 39.8h.2v1.2h-.2zM102.4 37.8h.2v1.2h-.2z"/>
<path d="M106.3 36.9h1.2v.2h-1.2zM104.3 36.9h1.2v.2h-1.2zM102.5 36.9h1v.2h-1z"/>
<path d="M79.3 35.1h1.2v.2h-1.2zM77.3 35.1h1.2v.2h-1.2zM75.5 35.1h1v.2h-1z"/>
<path d="M80.4 35.2h.2v1.2h-.2zM80.4 37.2h.2v1.2h-.2zM80.4 39.2h.2v1.2h-.2zM80.4 41.2h.2v1.2h-.2z"/>
<path d="M80.4 41.6h.2v1.2h-.2zM80.4 39.6h.2v1.2h-.2zM80.4 37.6h.2v1.2h-.2zM80.4 35.6h.2v1.2h-.2z"/>
<path d="M102.4 48.8h.2v1.2h-.2zM102.4 46.8h.2v1.2h-.2zM102.4 44.8h.2v1.2h-.2zM102.4 42.8h.2v1.2h-.2zM102.4 40.8h.2v1.2h-.2zM102.4 38.8h.2v1.2h-.2zM102.4 36.8h.2v1.2h-.2zM102.4 34.8h.2v1.2h-.2zM102.4 32.8h.2v1.2h-.2zM102.4 30.8h.2v1.2h-.2zM102.4 28.8h.2v1.2h-.2z"/>
<path d="M101.3 27.9h1.2v.2h-1.2zM99.3 27.9h1.2v.2h-1.2zM97.3 27.9h1.2v.2h-1.2zM95.3 27.9h1.2v.2h-1.2zM93.3 27.9h1.2v.2h-1.2zM91.3 27.9h1.2v.2h-1.2zM89.3 27.9h1.2v.2h-1.2zM87.3 27.9h1.2v.2h-1.2zM85.3 27.9h1.2v.2h-1.2zM83.3 27.9h1.2v.2h-1.2zM81.3 27.9h1.2v.2h-1.2z"/>
<path d="M101.3 49.9h1.2v.2h-1.2zM99.3 49.9h1.2v.2h-1.2zM97.3 49.9h1.2v.2h-1.2zM95.3 49.9h1.2v.2h-1.2zM93.3 49.9h1.2v.2h-1.2zM91.3 49.9h1.2v.2h-1.2zM89.3 49.9h1.2v.2h-1.2zM87.3 49.9h1.2v.2h-1.2zM85.3 49.9h1.2v.2h-1.2zM83.3 49.9h1.2v.2h-1.2zM81.3 49.9h1.2v.2h-1.2z"/>
<path d="M80.4 48.8h.2v1.2h-.2zM80.4 46.8h.2v1.2h-.2zM80.4 44.8h.2v1.2h-.2zM80.4 42.8h.2v1.2h-.2zM80.4 40.8h.2v1.2h-.2zM80.4 38.8h.2v1.2h-.2zM80.4 36.8h.2v1.2h-.2zM80.4 34.8h.2v1.2h-.2zM80.4 32.8h.2v1.2h-.2zM80.4 30.8h.2v1.2h-.2zM80.4 28.8h.2v1.2h-.2z"/>
<path d="M83.8 45.8a.92 .92 0 0 1 .9 .8h-.2v-.2l-.3-.4h-.5zM83.3 47.4l.3 .2 .5-.1 .2-.2 .1 .1a.92 .92 0 0 1-1.2 .1zM83 46.2l.6-.4v.2l-.1-.1-.4 .3-.1 .5h-.2z"/>
<path d="M83.8 30.3a.92 .92 0 0 1 .9 .8h-.2v-.2l-.3-.4h-.5zM83.3 31.9l.3 .2 .5-.1 .2-.2 .1 .1a.92 .92 0 0 1-1.2 .1zM83 30.7l.6-.4v.2l-.1-.1-.4 .3-.1 .5h-.2z"/>
<path d="M99.3 45.8a.92 .92 0 0 1 .9 .8h-.2v-.2l-.3-.4h-.5zM98.8 47.4l.3 .2 .5-.1 .2-.2 .1 .1a.92 .92 0 0 1-1.2 .1zM98.5 46.2l.6-.4v.2l-.1-.1-.4 .3-.1 .5h-.2z"/>
<path d="M99.3 30.3a.92 .92 0 0 1 .9 .8h-.2v-.2l-.3-.4h-.5zM98.8 31.9l.3 .2 .5-.1 .2-.2 .1 .1a.92 .92 0 0 1-1.2 .1zM98.5 30.7l.6-.4v.2l-.1-.1-.4 .3-.1 .5h-.2z"/>
<path d="M102.4 48.8h.2v1.2h-.2zM102.4 46.8h.2v1.2h-.2zM102.4 44.8h.2v1.2h-.2zM102.4 42.8h.2v1.2h-.2zM102.4 40.8h.2v1.2h-.2zM102.4 38.8h.2v1.2h-.2zM102.4 36.8h.2v1.2h-.2zM102.4 34.8h.2v1.2h-.2zM102.4 32.8h.2v1.2h-.2zM102.4 30.8h.2v1.2h-.2zM102.4 28.8h.2v1.2h-.2z"/>
<path d="M80.4 48.8h.2v1.2h-.2zM80.4 46.8h.2v1.2h-.2zM80.4 44.8h.2v1.2h-.2zM80.4 42.8h.2v1.2h-.2zM80.4 40.8h.2v1.2h-.2zM80.4 38.8h.2v1.2h-.2zM80.4 36.8h.2v1.2h-.2zM80.4 34.8h.2v1.2h-.2zM80.4 32.8h.2v1.2h-.2zM80.4 30.8h.2v1.2h-.2zM80.4 28.8h.2v1.2h-.2z"/>
<path d="M101.3 27.9h1.2v.2h-1.2zM99.3 27.9h1.2v.2h-1.2zM97.3 27.9h1.2v.2h-1.2zM95.3 27.9h1.2v.2h-1.2zM93.3 27.9h1.2v.2h-1.2zM91.3 27.9h1.2v.2h-1.2zM89.3 27.9h1.2v.2h-1.2zM87.3 27.9h1.2v.2h-1.2zM85.3 27.9h1.2v.2h-1.2zM83.3 27.9h1.2v.2h-1.2zM81.3 27.9h1.2v.2h-1.2z"/>
<path d="M101.3 49.9h1.2v.2h-1.2zM99.3 49.9h1.2v.2h-1.2zM97.3 49.9h1.2v.2h-1.2zM95.3 49.9h1.2v.2h-1.2zM93.3 49.9h1.2v.2h-1.2zM91.3 49.9h1.2v.2h-1.2zM89.3 49.9h1.2v.2h-1.2zM87.3 49.9h1.2v.2h-1.2zM85.3 49.9h1.2v.2h-1.2zM83.3 49.9h1.2v.2h-1.2zM81.3 49.9h1.2v.2h-1.2z"/>
<path d="M106.3 40.9h1.2v.2h-1.2zM104.3 40.9h1.2v.2h-1.2zM102.5 40.9h1v.2h-1z"/>
<path d="M79.3 42.7h1.2v.2h-1.2zM77.3 42.7h1.2v.2h-1.2zM75.5 42.7h1v.2h-1z"/>
</g>
<g fill="none" stroke="#000" stroke-width=".35">
<path d="M76.4 24.9l.7-.6 1.4-.3h26a3 3 0 0 1 3 3v24a3 3 0 0 1-3 3h-26a3 3 0 0 1-3-3v-24l.3-1.4zM84.5 32h14v14h-14z"/>
<circle cx="91.5" cy="39" r="5.7"/>
</g>
<g fill="none" stroke="#222" stroke-width=".22">
<path d="M96 72.3a1.5 1.5 0 0 1 1.5-.2l26.5 15.3M96 72.3l-18.4 10.6M96 72.3l26.5 15.3M75.5 86.6v19.6M75.5 86.6l26.5 15.3M77.6 82.9a4.7 4.7 0 0 0-2.1 3.7M77.6 82.9l26.5 15.3M104.1 98.2a4.7 4.7 0 0 0-2.1 3.7M118.6 95.1a.45 .45 0 0 1 .7-.2 .45 .45 0 0 1 .1 .7 .74 .74 0 0 1-1.1 .7v-.6zM122.5 87.6l-18.4 10.6M124 87.4a1.5 1.5 0 0 1 .6 1.4v19.6a4.7 4.7 0 0 1-2.1 3.7l-18.4 10.6a1.5 1.5 0 0 1-1.5 .2M124 87.4a1.5 1.5 0 0 0-1.5 .2"/>
<path d="M75.5 106.2a1.5 1.5 0 0 0 .6 1.3l26.5 15.4M75.5 106.2l26.5 15.3M84.9 100.9a1.56 1.56 0 0 1 2.2 .9 1.6 1.6 0 0 1-.2 2.5 2.54 2.54 0 0 1-2-3.4zM102 101.9v19.6M107.7 114.1a.45 .45 0 0 1 .6-.2 .45 .45 0 0 1 .1 .7 .74 .74 0 0 1-1.1 .7v-.6zM107.7 101.4a.45 .45 0 0 1 .6-.1 .45 .45 0 0 1 .1 .6 .74 .74 0 0 1-1.1 .7v-.6zM110.5 103.5l2.8 1.6M112.2 101.4a3.6 3.6 0 0 1 4-1.1 3.8 3.8 0 0 1 .8 4.5 7.6 7.6 0 0 1-5.2 5.5 2.41 2.41 0 0 1-2.5-3 8.9 8.9 0 0 1 2.9-5.9zM114.4 100.1a8.2 8.2 0 0 1-4.9 8.5M118.6 107.8a.45 .45 0 0 1 .7-.2 .45 .45 0 0 1 .1 .7 .74 .74 0 0 1-1.1 .6v-.5zM102 121.5a1.5 1.5 0 0 0 .6 1.4"/>
</g>
<path d="M20 20h37.5M75.5 20h32M16 24v30" fill="none" stroke="#000" stroke-width=".21"/>
<path d="M57.2 19.8l.6 .2-.6 .2zM107.2 19.8l.6 .2-.6 .2zM16 23.7l.2 .6h-.4zM19.7 20l.6-.2v.4zM75.2 20l.6-.2v.4zM15.8 53.7h.4l-.2 .6z" fill="#000"/>
<g font-size="4.2">
<text x="189" y="156">FIRST-ANGLE PROJECTION (ISO 128-30)</text>
<text x="189" y="167">ROBOT_ELBOW_HOUSING</text>
</g>
<g font-size="3">
<text x="35.8" y="18.8">75.0</text>
<text x="88.6" y="18.8">64.0</text>
<text x="14.8" y="41.9" transform="rotate(-90 14.8 41.9)">60.0</text>
</g>
<g font-size="2.6" fill="#444">
<text x="20" y="59">FRONT</text>
<text x="75.5" y="59">LEFT</text>
<text x="20" y="109">TOP (plan)</text>
</g>
<g font-size="2.6">
<text x="189" y="176">Part no. R10 Make: P</text>
<text x="239" y="176">Scale 1:2 A4</text>
<text x="189" y="186">PETG</text>
<text x="239" y="186">Units mm ISO 2768-m</text>
<text x="14" y="196">J3 housing, J4 motor inside. Overall size 75.0 x 64.0 x 60.0 mm. Full dimensions: native SLDPRT / STEP model.</text>
<text x="189" y="196">PRELIMINARY - dims estimated</text>
<text x="239" y="196">2026-11-01 sheet 10/50</text>
</g>
</svg>
